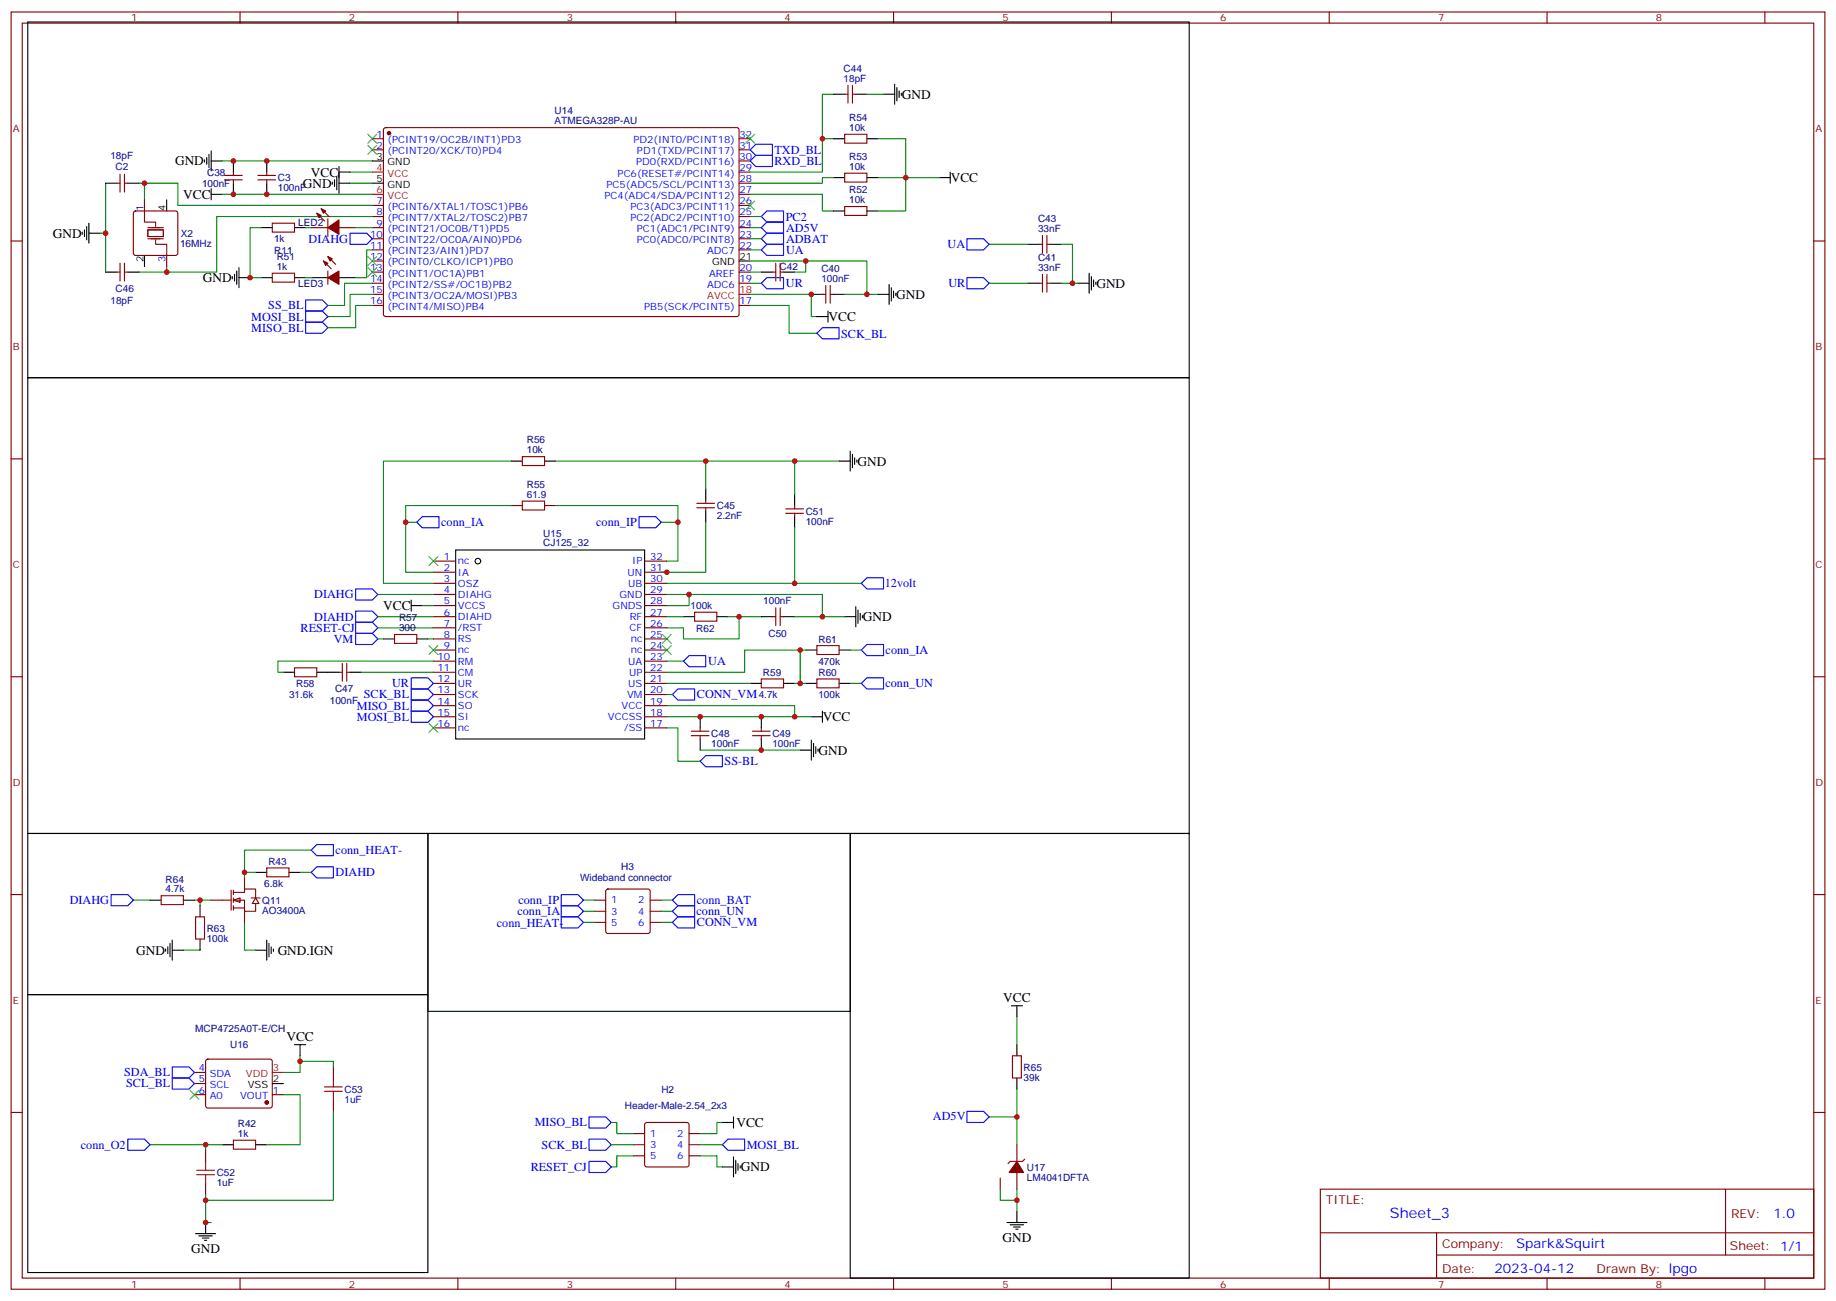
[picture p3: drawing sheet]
<svg xmlns="http://www.w3.org/2000/svg" width="583mm" height="413mm" viewBox="0 0 583 413" stroke-linecap="round" stroke-linejoin="round" font-family="sans-serif">
<g fill="none" stroke="#870000" stroke-width=".35">
<path d="M3.5 3.8h575.8v405.4h-575.8zM7.1 7.3h568.6v398.3h-568.6zM76.2 3.8v3.5M145.3 3.8v3.5M214.5 3.8v3.5M283.6 3.8v3.5M352.8 3.8v3.5M421.9 3.8v3.5M491.1 3.8v3.5M560.2 3.8v3.5M268.1 29.9h1.1M269.2 27.1v5.6"/>
<path d="M270.6 27.1v5.6M270.6 29.9h1M37 58.1h1.1M38.1 55.3v5.7M39.5 58.1h1.1M39.5 55.3v5.7M71.3 57.1h5.6M71.3 55.7h5.6M74.1 54.6v1.1M74.1 57.1v1M81.8 57.1h5.7M81.8 55.7h5.7"/>
<path d="M84.7 54.6v1.1M84.7 57.1v1M118.2 44h3.5M118.2 47.6h3.5M121.9 40.7l.5-.2 111.8 .1 .4 .6-.1 58.8-.6 .5-111.8-.1-.4-.6v-58.6zM234.6 44h3.5M234.6 47.6h3.5M234.6 58.1h3.5M234.6 54.6h3.5M234.6 51.1h3.5M268.1 55h7.1v2.8h-7.1zM268.1 42.6h7.1v2.8h-7.1z"/>
<path d="M3.5 76.5h3.6M42.6 67.2l.4-.2h12.7l.5 .2 .2 .5v12.7l-.2 .5-.5 .2h-12.7l-.5-.3-.2-.4v-12.7zM45.9 63.4v3.6M86.4 70.8h7.1v2.9h-7.1zM98.8 72.2h5.3M100.5 67.7l2.5 2.4M102 66.3l2.4 2.4M104.1 69.4v5.7M107.6 72.2h5.3M118.2 65.2h3.5M118.2 68.7h3.5M118.2 72.2h3.5"/>
<path d="M118.2 75.8h3.5M118.2 79.3h3.5M234.6 65.2h3.5M234.6 68.7h3.5M234.6 72.2h3.5M234.6 75.8h3.5M234.6 79.3h3.5M234.6 61.7h3.5M268.1 65.5h7.1v2.9h-7.1zM329.8 77.5h1.1M330.9 74.7v5.7M332.3 74.7v5.7"/>
<path d="M332.3 77.5h1.1M575.7 76.5h3.6M37 86.4h1.1M38.1 83.5v5.7M39.5 86.4h1.1M39.5 83.5v5.7M52.9 81.1v3.5M86.4 86.7h7.1v2.8h-7.1zM102.7 82.8l2.4 2.5M104.1 86v4.2M104.1 81.4l2.4 2.5M118.2 82.8h3.5"/>
<path d="M118.2 86.4h3.5M118.2 89.9h3.5M118.2 93.4h3.5M118.2 96.9h3.5M234.6 86.4h3.5M234.6 89.9h3.5M234.6 96.9h3.5M245.2 86.4h1M246.2 83.5v5.7M247.6 86.4h1.1M247.6 83.5v5.7M261.1 93.4h1"/>
<path d="M262.1 90.6v5.6M263.5 93.4h1.1M263.5 90.6v5.6M329.8 89.9h1.1M330.9 87.1v5.6M332.3 89.9h1.1M332.3 87.1v5.6M3.5 145.6h3.6M165.8 144.9h7.1v2.8h-7.1zM221.2 159.7h5.6M224 158.7v1M575.7 145.6h3.6"/>
<path d="M137.6 178.1h7M162.3 160.4h3.5M172.9 160.4h3.5M204.6 178.1h7.1M221.2 161.1h5.6M224 161.1v1.1M249.4 162.9h5.7M249.4 161.5h5.7M252.2 160.4v1.1M252.2 162.9v1.1M137.6 181.6h7M137.6 185.1h7"/>
<path d="M137.6 188.7h7M137.6 192.2h7M137.6 195.7h7M137.6 199.2h7M204.6 181.6h7.1M204.6 185.1h7.1M204.6 188.7h7.1M204.6 192.2h7.1M204.6 195.7h7.1M204.6 199.2h7.1M220.5 194.3h7v2.8h-7zM245.2 195.7h1"/>
<path d="M246.2 192.9v5.6M247.6 192.9v5.6M247.6 195.7h1.1M3.5 214.8h3.6M93.5 211.9h7v2.9h-7zM107.6 213.4h1.1M108.7 210.5v5.7M110.1 213.4h1M110.1 210.5v5.7M125.2 201.4h7.1v2.8h-7.1zM137.6 202.8h7M137.6 206.3h7"/>
<path d="M137.6 209.8h7M137.6 213.4h7M137.6 216.9h7M204.6 202.8h7.1M204.6 206.3h7.1M204.6 209.8h7.1M204.6 213.4h7.1M204.6 216.9h7.1M241.7 215.5h7v2.8h-7zM259.3 215.5h7v2.8h-7zM259.3 204.9h7v2.8h-7zM575.7 214.8h3.6"/>
<path d="M137.6 220.4h7M137.6 223.9h7M137.6 227.5h7M137.6 231h7M204.6 220.4h7.1M204.6 223.9h7.1M204.6 227.5h7.1M204.6 231h7.1M219.4 233.5h5.7M219.4 232.1h5.7M222.2 231v1.1M222.2 233.5v1"/>
<path d="M238.8 233.5h5.7M238.8 232.1h5.7M241.7 231v1.1M241.7 233.5v1M3.5 283.9h3.6M51.2 284.3h7v2.8h-7zM62.1 291h2.8v7h-2.8zM575.7 283.9h3.6M3.5 353.1h3.6M575.7 353.1h3.6M419.1 377.4h156.6v28.2h-156.6zM547.7 377.4v20.9"/>
<path d="M419.1 391.2h156.5M456 398.3h119.6M456 391.2v14.2M76.2 405.6v3.6M145.3 405.6v3.6M214.5 405.6v3.6M283.6 405.6v3.6M352.8 405.6v3.6M421.9 405.6v3.6M491.1 405.6v3.6M560.2 405.6v3.6"/>
</g>
<g fill="#870000" stroke="#870000" stroke-width=".35">
<path d="M100.5 67.7l1.5 .7-.8 .7z"/>
<path d="M102 66.3l1.4 .7-.7 .7z"/>
<path d="M104.1 72.2l3.5-2.4v4.6z"/>
<path d="M104.1 88.1l3.5-2.1v4.2z"/>
<path d="M102.7 82.8l1.4 .7-.7 .7z"/>
<path d="M104.1 81.4l1.4 .7-.7 .7z"/>
<circle cx="123.5" cy="42.3" r=".53"/>
</g>
<g fill="none" stroke="#000" stroke-width=".35">
<path d="M8.8 7h368.7v112.9h-368.7zM264.6 29.9h3.5M271.6 29.9h3.6M280.5 29.9h3.5M284 26.7v6.4M284.7 27.8v4.2M285.4 28.9v2.1M286.1 29.6v.7M33.5 58.1h3.5M40.6 58.1h3.5M64.9 50.7v.7M65.6 50v2.1"/>
<path d="M66.3 49v4.2M67 51.1h3.6M67 47.9v6.4M67 59.9v3.5M74.1 51.1v3.5M74.1 58.1v3.6M84.7 51.1v3.5M84.7 58.1v3.6M105.5 57.8v.7M106.2 57.1v2.1M106.9 56v4.3M107.6 58.1h3.5"/>
<path d="M107.6 54.6h3.5M107.6 52.8v8.5M118.2 51.1h3.5M118.2 58.1h3.5M264.6 56.4h3.5M264.6 44h3.5M275.2 56.4h3.5M275.2 44h3.5M298.1 56.4h3.5M301.6 54.6v3.5M26.1 73.7v.7M26.8 73v2.1"/>
<path d="M27.5 71.9v4.2M28.2 74h3.5M28.2 70.8v6.4M52.9 63.4v3.6M67 61.7h3.6M82.9 72.2h3.5M93.5 72.2h3.5M264.6 67h3.5M275.2 67h3.5M326.3 77.5h3.5M333.4 77.5h3.5M33.5 86.4h3.5"/>
<path d="M40.6 86.4h3.5M45.9 81.1v3.5M73.7 87.8v.7M74.4 87.1v2.1M75.1 86v4.2M75.8 88.1h3.6M75.8 84.9v6.4M82.9 88.1h3.5M93.5 88.1h3.5M98.8 88.1h5.3M107.6 88.1h5.3M234.6 82.8h3.5"/>
<path d="M241.7 86.4h3.5M248.7 86.4h3.5M257.5 93.4h3.6M262.8 98.7v3.5M264.6 93.4h3.5M278.7 93.4h3.5M282.2 90.2v6.4M282.9 91.3v4.2M283.6 92.4v2.1M284.3 93.1v.7M326.3 89.9h3.5M333.4 89.9h3.5"/>
<path d="M342.2 89.9h3.5M345.7 86.7v6.4M346.4 87.8v4.2M347.1 88.8v2.1M347.8 89.5v.7M8.8 119.9h368.7v144.6h-368.7zM259.3 100.5h3.5M162.3 146.3h3.5M172.9 146.3h3.5M224 155.2v3.5M252.2 156.9v3.5M266.3 146.3h3.6"/>
<path d="M269.9 143.2v6.3M270.6 144.2v4.2M271.3 145.3v2.1M272 146v.7M144.6 174.6h60v59.9h-60zM224 162.2v3.5M252.2 164v3.5M130.5 192.2h3.6M130.5 190.4v3.6M217 195.7h3.5M227.5 195.7h3.6M241.7 195.7h3.5"/>
<path d="M248.7 195.7h3.5M268.1 195.7h3.5M271.6 192.5v6.4M272.3 193.6v4.2M273 194.7v2.1M273.8 195.4v.7M90 213.4h3.5M100.5 213.4h7.1M111.1 213.4h3.6M121.7 202.8h3.5M132.3 202.8h3.5M238.1 216.9h3.6"/>
<path d="M248.7 216.9h3.5M255.8 216.9h3.5M255.8 206.3h3.5M266.3 216.9h3.6M266.3 206.3h3.6M222.2 227.5v3.5M222.2 234.5v3.6M241.7 227.5v3.5M241.7 234.5v3.6M254 238.1h3.5M257.5 227.5h3.6M257.5 234.9v6.3"/>
<path d="M258.2 235.9v4.3M258.9 237v2.1M259.6 237.7v.7M261.1 225.7v3.5M47.6 285.7h3.6M54 299.4v4.3M54.7 298.4v6.3M58.2 285.7h3.5M63.5 287.4v3.6M63.5 298v3.6M84.7 298.4v6.3M85.4 299.4v4.3"/>
<path d="M52.6 301.2v.7M53.3 300.5v2.1M54.7 301.6h3.5M81.1 301.6h3.6M86.1 300.5v2.1M86.8 301.2v.7"/>
<circle cx="151.7" cy="178.1" r=".88"/>
</g>
<path d="M118.2 54.6h3.5M118.2 61.7h3.5M234.6 93.4h3.5" fill="none" stroke="#f00" stroke-width=".35"/>
<g fill="none" stroke="#3c3" stroke-width=".35">
<path d="M116.8 42.6l2.8 2.8M116.8 46.1l2.8 2.9M119.6 42.6l-2.8 2.8M119.6 46.1l-2.8 2.9M236.7 42.6l2.8 2.8M239.5 42.6l-2.8 2.8M236.7 63.8l2.8 2.8M239.5 63.8l-2.8 2.8M116.8 81.4l2.8 2.8M116.8 84.9l2.8 2.9M119.6 81.4l-2.8 2.8M119.6 84.9l-2.8 2.9"/>
<path d="M136.2 176.7l2.8 2.8M139 176.7l-2.8 2.8M136.2 204.9l2.8 2.8M139 204.9l-2.8 2.8M210.3 201.4l2.8 2.8M210.3 204.9l2.8 2.8M213.1 201.4l-2.8 2.8M213.1 204.9l-2.8 2.8M136.2 229.6l2.8 2.8M139 229.6l-2.8 2.8"/>
</g>
<g fill="none" stroke="#008700" stroke-width=".35">
<path d="M264.6 29.9h-3.5v14.1M275.2 29.9h5.3M33.5 58.1v15.9h-1.8M44.1 58.1h12.3v7.1h61.8M45.9 58.1v5.3M70.6 51.1h47.6M111.1 54.6h7.1M111.1 58.1h7.1M264.6 56.4h-3.5v1.7h-23M264.6 44h-3.5v10.6h-23M278.7 56.4h8.8v10.6h-8.8M278.7 44h8.8v12.4h10.6"/>
<path d="M33.5 74v12.4M70.6 61.7h47.6M82.9 72.2h-3.5v15.9h3.5M97 72.2h1.8M112.9 72.2h5.3M118.2 68.7h-49.4v17.7h-24.7M118.2 79.3h-1.8v8.8h-3.5M238.1 61.7h23v5.3h3.5M238.1 72.2h3.6M238.1 79.3h3.6M238.1 75.8h3.6M238.1 68.7h3.6"/>
<path d="M314 77.5h12.3M336.9 77.5h3.5v12.4M52.9 84.6v1.8M97 88.1h1.8M118.2 89.9h-8.8v7h-5.3M118.2 93.4h-7.1v7.1h-7M118.2 96.9h-5.3v7.1h-8.8M238.1 96.9h12.4v8.9h8.8M238.1 93.4h19.4v7.1h1.8M238.1 82.8h37.1v10.6M238.1 89.9h3.6M238.1 86.4h3.6"/>
<path d="M255.8 82.8v3.6h-3.6M268.1 93.4h10.6M314 89.9h12.3M336.9 89.9h5.3M162.3 146.3h-40.6v38.8h15.9M176.4 146.3h47.6v8.9M224 146.3h42.3M252.2 146.3v10.6M162.3 160.4h-33.5v21.2h8.8M176.4 160.4h38.8v17.7h-3.5M224 165.7v15.9h-14.1M252.2 167.5v17.6"/>
<path d="M119.9 188.7h17.7M119.9 195.7h17.7M119.9 199.2h17.7M134.1 192.2h3.5M211.7 192.2h7v-3.5h42.4v7M211.7 188.7h7M211.7 195.7h5.3M211.7 185.1h61.7M231.1 195.7h10.6M234.6 195.7v7.1h-17.6v-3.6h-5.3M252.2 195.7h15.9M114.7 213.4h22.9"/>
<path d="M119.9 202.8h1.8M135.8 202.8h1.8M137.6 209.8h-49.4v3.6h1.8M211.7 216.9h26.4M211.7 209.8h5.3M252.2 216.9h3.6M254 206.3v10.6M255.8 206.3h-19.4v7.1h-24.7M269.9 216.9h3.5M269.9 206.3h3.5M211.7 231h3.5v10.6h7M211.7 223.9h40.5v3.6"/>
<path d="M211.7 227.5h45.8M211.7 220.4h1.7M222.2 238.1h31.8M42.3 285.7h5.3M61.7 285.7h5.3M63.5 285.7v1.7M77.6 292.7v8.9h3.5M58.2 301.6h5.3"/>
</g>
<g fill="none" stroke="#00f" stroke-width=".35">
<path d="M238.1 51.1l1.8-1.8h5.3v3.5h-5.3zM238.1 47.6l1.8-1.8h5.3v3.5h-5.3zM111.1 74h5.3l1.8 1.8-1.8 1.7h-5.3zM241.7 79.3l1.7-1.8h5.3v3.6h-5.3zM241.7 75.8l1.7-1.8h5.3v3.5h-5.3zM241.7 72.2l1.7-1.7h5.3v3.5h-5.3zM241.7 68.7l1.7-1.7h5.3v3.5h-5.3zM306.9 75.8h5.3l1.8 1.7-1.8 1.8h-5.3zM97 95.2h5.3l1.8 1.7-1.8 1.8h-5.3zM97 98.7h5.3l1.8 1.8-1.8 1.7h-5.3zM241.7 89.9l1.7-1.8h5.3v3.6h-5.3zM306.9 88.1h5.3l1.8 1.8-1.8 1.8h-5.3z"/>
<path d="M97 102.2h5.3l1.8 1.8-1.8 1.8h-5.3zM259.3 105.8l1.8-1.8h5.2v3.5h-5.2zM112.9 186.9h5.3l1.7 1.8-1.7 1.7h-5.3zM112.9 194h5.3l1.7 1.7-1.7 1.8h-5.3zM112.9 197.5h5.3l1.7 1.7-1.7 1.8h-5.3zM275.2 183.4h5.3v3.5h-5.3l-1.8-1.8zM112.9 201h5.3l1.7 1.8-1.7 1.7h-5.3zM130.5 215.1h5.3l1.8 1.8-1.8 1.8h-5.3zM130.5 218.7h5.3l1.8 1.7-1.8 1.8h-5.3zM217 209.8l1.7-1.7h5.3v3.5h-5.3zM275.2 215.1h5.3v3.6h-5.3l-1.8-1.8zM275.2 204.5h5.3v3.6h-5.3l-1.8-1.8z"/>
<path d="M130.5 222.2h5.3l1.8 1.7-1.8 1.8h-5.3zM130.5 225.7h5.3l1.8 1.8-1.8 1.7h-5.3zM213.4 220.4l1.8-1.7h5.3v3.5h-5.3zM222.2 241.6l1.8-1.8h5.3v3.5h-5.3z"/>
</g>
<path d="M165.8 159h7.1v2.9h-7.1z" fill="none" stroke="#a10000" stroke-width=".35"/>
<path d="M45.9 67v3.5h3.5v1.4M46.9 73h5v2.1h-5zM46.9 72.2h5M46.9 75.8h5M49.4 76.1v1.4h3.5v3.6" fill="none" stroke="#870012" stroke-width=".35"/>
<g fill="#fff" stroke="#870000" stroke-width=".35">
<path d="M74.1 285.7l2.1-.7v1.4z"/>
<path d="M81.1 285l1.1 1.7h-2.1z"/>
</g>
<g fill="none" stroke="#870000" stroke-width=".35">
<path d="M77.6 278.6v3.6M84.7 275.4h7v2.9h-7zM67 285.7h6.4M73.4 282.5v6.4M74.1 283.2h3.5v-1h3.5v2.8M74.1 285.7h3.5v3.5h3.5v-2.5M74.1 288.1h3.5M74.1 282.5v1.4M74.1 285v1.4M74.1 287.4v1.5M77.6 289.2v3.5M79.7 285h2.8"/>
<path d="M188.7 285.7h3.6M188.7 289.2h3.6M188.7 292.7h3.6M192.5 282.4l.5-.2h12.7l.5 .2 .2 .5v12.7l-.3 .5-.4 .2h-12.7l-.5-.3-.2-.4v-12.7zM206.4 285.7h3.5M206.4 289.2h3.5M206.4 292.7h3.5M65.5 336.3l.5-.2h19.7l.5 .2 .2 .5v14.4l-.7 .4h-20l-.4-.7v-14.1zM105.8 338.6v3.5M321.4 335.1h2.8v7h-2.8zM61.7 347.4h3.6M61.7 340.4h3.6"/>
<path d="M61.7 343.9h3.6M86.4 347.4h3.6M105.8 349.2v3.5M201.1 359.8h3.5M204.8 356.4l.5-.2h12.7l.5 .2 .2 .5v12.7l-.2 .5-.5 .2h-12.7l-.5-.2-.2-.5v-12.7zM218.7 359.8h3.5M65.3 365.1v3.5M65.3 375.6v3.6M74.1 361.9h7v2.8h-7zM201.1 363.3h3.5M201.1 366.8h3.5M218.7 363.3h3.5"/>
<path d="M218.7 366.8h3.5M317.5 373.9v3.5M322.8 363.3v5.3M322.8 372.1v5.3M325.3 367.9l-.7 .7h-3.9l-.7 .7"/>
</g>
<g fill="none" stroke="#00f" stroke-width=".35">
<path d="M132.3 165.7l1.8-1.7h5.2v3.5h-5.2zM202.8 164h5.3l1.8 1.7-1.8 1.8h-5.3zM100.5 275.1h5.3v3.5h-5.3l-1.7-1.7zM100.5 268h5.3v3.6h-5.3l-1.7-1.8zM35.3 283.9h5.3l1.7 1.8-1.7 1.7h-5.3zM178.2 283.9h5.2l1.8 1.8-1.8 1.7h-5.2zM178.2 287.4h5.2l1.8 1.8-1.8 1.8h-5.2zM178.2 291h5.2l1.8 1.7-1.8 1.8h-5.2zM213.4 292.7l1.8-1.7h5.3v3.5h-5.3zM213.4 289.2l1.8-1.8h5.3v3.6h-5.3zM213.4 285.7l1.8-1.8h5.3v3.5h-5.3zM54.7 338.6h5.3l1.7 1.8-1.7 1.7h-5.3z"/>
<path d="M54.7 342.1h5.3l1.7 1.8-1.7 1.8h-5.3zM187 354.5h5.3l1.7 1.7-1.7 1.8h-5.3zM306.9 352.7h5.3l1.8 1.8-1.8 1.7h-5.3zM40.6 361.5h5.3l1.7 1.8-1.7 1.8h-5.3zM187 361.5h5.3l1.7 1.8-1.7 1.8h-5.3zM187 368.6h5.3l1.7 1.7-1.7 1.8h-5.3zM229.3 363.3l1.8-1.8h5.3v3.6h-5.3z"/>
</g>
<g fill="none" stroke="#000" stroke-width=".35">
<path d="M8.8 264.5h127v51.2h-127zM81.1 276.9h3.6M91.7 276.9h3.5M135.8 264.5h134.1v56.5h-134.1zM269.9 264.5h107.6v141.1h-107.6zM8.8 315.7h127v88.2h-127zM321 319.2h3.6M322.8 319.2v3.5M93.5 331.5h3.5M95.2 331.5v3.6M322.8 331.5v3.6M86.4 343.9h3.6"/>
<path d="M229.3 356.2h3.5M232.8 354.5v3.5M322.8 342.1v3.6M70.6 363.3h3.5M81.1 363.3h3.6M229.3 370.3h3.5M232.8 367.2v6.3M233.5 368.2v4.3M234.2 369.3v2.1M234.9 370v.7M62.1 391.5h6.3M63.1 392.2h4.3"/>
<path d="M64.2 392.9h2.1M64.9 393.6h.7M65.3 388v3.5M319.6 388h6.4M320.7 388.7h4.2M321.7 389.4h2.1M322.4 390.1h.7M322.8 384.5v3.5"/>
</g>
<g fill="#870000" stroke="#870000" stroke-width=".35">
<path d="M322.8 368.6l2.1 3.5h-4.6z"/>
<circle cx="84.7" cy="349.9" r=".53"/>
</g>
<path d="M86.4 340.4h3.6" fill="none" stroke="#f00" stroke-width=".35"/>
<g fill="none" stroke="#008700" stroke-width=".35">
<path d="M128.8 165.7h3.5M209.9 165.7h5.3M81.1 276.9h-3.5v1.7M95.2 276.9h3.6M98.8 269.8h-21.2v7.1M185.2 285.7h3.5M185.2 289.2h3.5M185.2 292.7h3.5M209.9 285.7h3.5M209.9 289.2h3.5M209.9 292.7h3.5M95.2 335.1v5.3h-5.2"/>
<path d="M95.2 336.8h10.6v1.8M322.8 322.7v8.8M90 347.4h5.2v15.9h-10.5M105.8 352.7v28.2h-40.5M194 356.2h1.8v3.6h5.3M229.3 356.2h-1.8v3.6h-5.3M314 354.5h8.8M322.8 345.7v17.6M47.6 363.3h23M65.3 379.2v8.8h1.7M65.3 363.3v1.8M194 363.3h7.1"/>
<path d="M201.1 366.8h-5.3v3.5h-1.8M222.2 366.8h5.3v3.5h1.8M222.2 363.3h7.1M317.5 377.4v3.5h5.3M322.8 377.4v7.1"/>
</g>
<path d="M60.3 346l2.8 2.8M63.1 346l-2.8 2.8" fill="none" stroke="#3c3" stroke-width=".35"/>
<path d="M103 346.4h5.7M103 344.9h5.7M105.8 342.1v2.8M105.8 346.4v2.8M62.4 372.8h5.7M62.4 371.4h5.7M65.3 368.6v2.8M65.3 372.8v2.8" fill="none" stroke="#a10000" stroke-width=".35"/>
<g fill="#c00">
<circle cx="84.7" cy="61.7" r=".88"/>
<circle cx="84.7" cy="51.1" r=".88"/>
<circle cx="74.1" cy="61.7" r=".88"/>
<circle cx="74.1" cy="51.1" r=".88"/>
<circle cx="33.5" cy="74" r=".88"/>
<circle cx="45.9" cy="58.1" r=".88"/>
<circle cx="52.9" cy="86.4" r=".88"/>
<circle cx="79.4" cy="88.1" r=".88"/>
<circle cx="257.5" cy="93.4" r=".88"/>
<circle cx="275.2" cy="93.4" r=".88"/>
<circle cx="255.8" cy="82.8" r=".88"/>
<circle cx="340.4" cy="89.9" r=".88"/>
<circle cx="261.1" cy="44" r=".88"/>
<circle cx="287.5" cy="56.4" r=".88"/>
<circle cx="211.7" cy="181.6" r=".88"/>
<circle cx="224" cy="146.3" r=".88"/>
<circle cx="222.3" cy="227.5" r=".88"/>
<circle cx="241.7" cy="227.5" r=".88"/>
<circle cx="241.7" cy="238.1" r=".88"/>
<circle cx="254" cy="216.9" r=".88"/>
<circle cx="254" cy="206.3" r=".88"/>
<circle cx="252.2" cy="227.5" r=".88"/>
<circle cx="261.1" cy="195.7" r=".88"/>
<circle cx="218.7" cy="188.7" r=".88"/>
<circle cx="234.6" cy="195.7" r=".88"/>
<circle cx="252.2" cy="146.3" r=".88"/>
<circle cx="252.2" cy="185.1" r=".88"/>
<circle cx="63.5" cy="285.7" r=".88"/>
<circle cx="65.3" cy="363.3" r=".88"/>
<circle cx="95.3" cy="336.8" r=".88"/>
<circle cx="65.3" cy="380.9" r=".88"/>
<circle cx="65.3" cy="388" r=".88"/>
<circle cx="77.6" cy="276.9" r=".88"/>
<circle cx="128.8" cy="165.7" r=".88"/>
<circle cx="215.2" cy="165.7" r=".88"/>
<circle cx="322.8" cy="380.9" r=".88"/>
<circle cx="322.8" cy="354.5" r=".88"/>
</g>
<text font-size="4.6" fill="#00f" x="441.2" y="386.4">Sheet_3</text>
<g font-size="4.2">
<text x="286.3" y="31.4">GND</text>
<text x="55.6" y="52.5">GND</text>
<text x="96.1" y="59.6">GND</text>
<text x="98.7" y="56">VCC</text>
<text x="301.8" y="57.8">VCC</text>
<text x="58.1" y="63.1">VCC</text>
<text x="16.8" y="75.4">GND</text>
<text x="64.4" y="89.6">GND</text>
<text x="284.5" y="94.9">GND</text>
<text x="348" y="91.3">GND</text>
<text x="263" y="101.9">VCC</text>
<text x="272.2" y="147.8">GND</text>
<text x="121.6" y="193.6">VCC</text>
<text x="273.9" y="197.2">GND</text>
<text x="261.2" y="228.9">VCC</text>
<text x="259.8" y="239.5">GND</text>
<text x="43.2" y="303">GND</text>
<text x="88.1" y="303">GND.IGN</text>
<text x="318.5" y="318">VCC</text>
<text x="90.9" y="330.4">VCC</text>
<text x="233.8" y="357.7">VCC</text>
<text x="235.1" y="371.8">GND</text>
<text x="318.2" y="394.1">GND</text>
<text x="60.7" y="397.6">GND</text>
</g>
<g font-size="4.2" fill="#00f">
<text x="562.9" y="386.7">1.0</text>
<text x="481.3" y="396.2">Spark&amp;Squirt</text>
<text x="474.4" y="404">2023-04-12</text>
</g>
<g font-size="3.9" fill="#00f">
<text x="245.8" y="52.4">RXD_BL</text>
<text x="245.8" y="48.9">TXD_BL</text>
<text x="249.4" y="70.1">PC2</text>
<text x="98" y="77">DIAHG</text>
<text x="249.5" y="77.1">ADBAT</text>
<text x="249.5" y="73.6">AD5V</text>
<text x="249.5" y="80.7">UA</text>
<text x="300.8" y="78.8">UA</text>
<text x="249.4" y="91.2">UR</text>
<text x="301.1" y="91">UR</text>
<text x="79.8" y="101.7">MOSI_BL</text>
<text x="85.2" y="98.2">SS_BL</text>
<text x="79.8" y="105.3">MISO_BL</text>
<text x="267" y="107.1">SCK_BL</text>
<text x="140" y="167.1">conn_IA</text>
<text x="189.3" y="167">conn_IP</text>
<text x="99.7" y="189.9">DIAHG</text>
<text x="280.9" y="186.5">12volt</text>
<text x="99.7" y="197">DIAHD</text>
<text x="95.4" y="200.5">RESET-CJ</text>
<text x="105.9" y="204">VM</text>
<text x="281.1" y="207.6">conn_IA</text>
<text x="224.8" y="211.2">UA</text>
<text x="115.5" y="221.7">SCK_BL</text>
<text x="124.5" y="218.1">UR</text>
<text x="221.2" y="221.6">CONN_VM</text>
<text x="281.1" y="218.1">conn_UN</text>
<text x="113.3" y="225.2">MISO_BL</text>
<text x="113.3" y="228.7">MOSI_BL</text>
<text x="230" y="242.8">SS-BL</text>
<text x="106.5" y="271">conn_HEAT-</text>
<text x="106.5" y="278.1">DIAHD</text>
<text x="22.1" y="286.9">DIAHG</text>
<text x="164.6" y="286.9">conn_IP</text>
<text x="221.2" y="286.9">conn_BAT</text>
<text x="164.2" y="290.4">conn_IA</text>
<text x="221.1" y="290.4">conn_UN</text>
<text x="221.2" y="294">CONN_VM</text>
<text x="157.7" y="294">conn_HEAT-</text>
<text x="39.4" y="341.6">SDA_BL</text>
<text x="40" y="345.1">SCL_BL</text>
<text x="169.7" y="357.4">MISO_BL</text>
<text x="296.1" y="355.6">AD5V</text>
<text x="25.7" y="364.6">conn_O2</text>
<text x="171.9" y="364.5">SCK_BL</text>
<text x="237" y="364.5">MOSI_BL</text>
<text x="168.5" y="371.6">RESET_CJ</text>
</g>
<g font-size="3.9" fill="#800">
<text x="420.9" y="382">TITLE:</text>
<text x="549.5" y="386.7">REV:</text>
<text x="457.8" y="396.2">Company:</text>
<text x="549.1" y="396.8">Sheet: 1/1</text>
<text x="457.8" y="403.9">Date:</text>
<text x="506.8" y="403.9">Drawn By: lpgo</text>
</g>
<g font-size="3.2" fill="#800">
<text x="41.6" y="6.8">1</text>
<text x="110.8" y="6.8">2</text>
<text x="179.9" y="6.8">3</text>
<text x="249.1" y="6.8">4</text>
<text x="318.2" y="6.8">5</text>
<text x="387.3" y="6.8">6</text>
<text x="456.5" y="6.8">7</text>
<text x="525.6" y="6.8">8</text>
<text x="4.1" y="41.9">A</text>
<text x="576.3" y="41.9">A</text>
<text x="4.1" y="111.1">B</text>
<text x="576.3" y="111.1">B</text>
<text x="4.1" y="180.2">C</text>
<text x="576.3" y="180.2">C</text>
<text x="4.1" y="249.3">D</text>
<text x="576.3" y="249.3">D</text>
<text x="4.1" y="318.5">E</text>
<text x="576.3" y="318.5">E</text>
<text x="41.6" y="408.6">1</text>
<text x="110.8" y="408.6">2</text>
<text x="179.9" y="408.6">3</text>
<text x="249.1" y="408.6">4</text>
<text x="318.2" y="408.6">5</text>
<text x="387.3" y="408.6">6</text>
<text x="456.5" y="408.6">7</text>
<text x="525.6" y="408.6">8</text>
</g>
<g font-size="3.2" fill="#000080">
<text x="267.8" y="22.9">C44</text>
<text x="267.8" y="26">18pF</text>
<text x="176.1" y="39.4">ATMEGA328P-AU</text>
<text x="176.1" y="36.3">U14</text>
<text x="269.5" y="41.6">10k</text>
<text x="269.5" y="38.4">R54</text>
<text x="35.1" y="50.5">18pF</text>
<text x="269.5" y="53.9">10k</text>
<text x="269.5" y="50.8">R53</text>
<text x="36.7" y="54">C2</text>
<text x="64.1" y="59.3">100nF</text>
<text x="65.8" y="55.8">C38</text>
<text x="88.2" y="57.6">C3</text>
<text x="88.2" y="60.7">100nF</text>
<text x="269.5" y="64.5">10k</text>
<text x="269.5" y="61.4">R52</text>
<text x="94.7" y="71.7">LED2</text>
<text x="329.5" y="70.5">C43</text>
<text x="57.4" y="75.1">X2</text>
<text x="87" y="77">1k</text>
<text x="329.5" y="73.7">33nF</text>
<text x="57.1" y="78.4">16MHz</text>
<text x="87.1" y="80.5">R11</text>
<text x="87.9" y="82.5">R51</text>
<text x="329.5" y="82.9">C41</text>
<text x="87.9" y="85.7">1k</text>
<text x="247.5" y="85.8">C42</text>
<text x="260.7" y="86.4">C40</text>
<text x="260.7" y="89.5">100nF</text>
<text x="329.5" y="86">33nF</text>
<text x="36.7" y="92.8">C46</text>
<text x="94.7" y="91.1">LED3</text>
<text x="35.1" y="96.3">18pF</text>
<text x="167.2" y="143.9">10k</text>
<text x="167.2" y="140.7">R56</text>
<text x="167.2" y="154.8">R55</text>
<text x="167.2" y="158">61.9</text>
<text x="227.5" y="161.6">C45</text>
<text x="227.5" y="164.8">2.2nF</text>
<text x="255.8" y="166.5">100nF</text>
<text x="255.8" y="163.4">C51</text>
<text x="172.5" y="173.4">CJ125_32</text>
<text x="172.5" y="170.3">U15</text>
<text x="242.3" y="191.6">100nF</text>
<text x="126.7" y="197.2">R57</text>
<text x="219.2" y="193.4">100k</text>
<text x="126.7" y="200.3">300</text>
<text x="221" y="200.4">R62</text>
<text x="243.9" y="202.2">C50</text>
<text x="259.8" y="204">R61</text>
<text x="242.2" y="214.5">R59</text>
<text x="259.8" y="211">470k</text>
<text x="259.8" y="214.5">R60</text>
<text x="91.8" y="221.5">31.6k</text>
<text x="94" y="218">R58</text>
<text x="106.3" y="219.8">C47</text>
<text x="240.8" y="221.6">4.7k</text>
<text x="259.8" y="221.6">100k</text>
<text x="104.7" y="223.3">100nF</text>
<text x="225.8" y="233.9">C48</text>
<text x="245.2" y="233.9">C49</text>
<text x="225.8" y="237.1">100nF</text>
<text x="245.2" y="237.1">100nF</text>
<text x="85.2" y="274.5">R43</text>
<text x="52.6" y="280.1">R64</text>
<text x="83.9" y="281.5">6.8k</text>
<text x="184.2" y="279.7">Wideband connector</text>
<text x="197.2" y="276.2">H3</text>
<text x="52.6" y="283.2">4.7k</text>
<text x="83.3" y="286.9">Q11</text>
<text x="83.3" y="290">AO3400A</text>
<text x="65.6" y="298.8">100k</text>
<text x="65.6" y="295.7">R63</text>
<text x="62" y="327.4">MCP4725A0T-E/CH</text>
<text x="73" y="332.7">U16</text>
<text x="324.9" y="339.7">R65</text>
<text x="109.4" y="346.8">C53</text>
<text x="209.9" y="346.8">H2</text>
<text x="324.9" y="342.9">39k</text>
<text x="109.4" y="350">1uF</text>
<text x="198.4" y="352">Header-Male-2.54_2x3</text>
<text x="75.5" y="357.6">R42</text>
<text x="75.5" y="360.8">1k</text>
<text x="326" y="371.5">U17</text>
<text x="68.8" y="376.5">1uF</text>
<text x="68.8" y="373.2">C52</text>
<text x="326" y="374.7">LM4041DFTA</text>
</g>
<g font-size="3.2" fill="#00f">
<text x="119.5" y="43.7">1</text>
<text x="119.5" y="47.2">2</text>
<text x="123" y="45.4">(PCINT19/OC2B/INT1)PD3</text>
<text x="201.1" y="45.4">PD2(INT0/PCINT18)</text>
<text x="234.8" y="47.2">31</text>
<text x="234.8" y="43.7">32</text>
<text x="123" y="49">(PCINT20/XCK/T0)PD4</text>
<text x="201.9" y="52.5">PD0(RXD/PCINT16)</text>
<text x="202.2" y="49">PD1(TXD/PCINT17)</text>
<text x="234.8" y="50.7">30</text>
<text x="192.6" y="59.5">PC5(ADC5/SCL/PCINT13)</text>
<text x="196.1" y="56">PC6(RESET#/PCINT14)</text>
<text x="234.8" y="57.8">28</text>
<text x="234.8" y="54.3">29</text>
<text x="119.5" y="64.8">7</text>
<text x="191.9" y="63.1">PC4(ADC4/SDA/PCINT12)</text>
<text x="234.8" y="64.8">26</text>
<text x="234.8" y="61.3">27</text>
<text x="45.5" y="67" transform="rotate(-90 45.5 67)">1</text>
<text x="119.5" y="68.4">8</text>
<text x="119.5" y="71.9">9</text>
<text x="123" y="66.6">(PCINT6/XTAL1/TOSC1)PB6</text>
<text x="123" y="70.1">(PCINT7/XTAL2/TOSC2)PB7</text>
<text x="200.1" y="70.1">PC2(ADC2/PCINT10)</text>
<text x="200.1" y="66.6">PC3(ADC3/PCINT11)</text>
<text x="234.8" y="71.9">24</text>
<text x="234.8" y="68.4">25</text>
<text x="117.5" y="75.4">10</text>
<text x="123" y="73.7">(PCINT21/OC0B/T1)PD5</text>
<text x="123" y="77.2">(PCINT22/OC0A/AIN0)PD6</text>
<text x="202.2" y="77.2">PC0(ADC0/PCINT8)</text>
<text x="202.2" y="73.7">PC1(ADC1/PCINT9)</text>
<text x="234.8" y="75.4">23</text>
<text x="52.6" y="83.1" transform="rotate(-90 52.6 83.1)">3</text>
<text x="117.5" y="79">11</text>
<text x="117.5" y="82.5">12</text>
<text x="123" y="80.7">(PCINT23/AIN1)PD7</text>
<text x="224.4" y="80.7">ADC7</text>
<text x="234.8" y="79">22</text>
<text x="117.5" y="86">13</text>
<text x="117.5" y="89.5">14</text>
<text x="123" y="84.2">(PCINT0/CLKO/ICP1)PB0</text>
<text x="123" y="87.8">(PCINT1/OC1A)PB1</text>
<text x="225.1" y="87.8">AREF</text>
<text x="234.8" y="89.5">19</text>
<text x="234.8" y="86">20</text>
<text x="117.5" y="93.1">15</text>
<text x="123" y="91.3">(PCINT2/SS#/OC1B)PB2</text>
<text x="123" y="94.8">(PCINT3/OC2A/MOSI)PB3</text>
<text x="224.4" y="91.3">ADC6</text>
<text x="117.5" y="96.6">16</text>
<text x="123" y="98.4">(PCINT4/MISO)PB4</text>
<text x="204.5" y="98.4">PB5(SCK/PCINT5)</text>
<text x="234.8" y="96.6">17</text>
<text x="140.9" y="177.7">1</text>
<text x="145.3" y="179.1">nc</text>
<text x="200.7" y="179.1">IP</text>
<text x="206.4" y="177.7">32</text>
<text x="140.9" y="181.3">2</text>
<text x="140.9" y="184.8">3</text>
<text x="145.3" y="182.7">IA</text>
<text x="199.2" y="182.7">UN</text>
<text x="206.4" y="184.8">30</text>
<text x="206.4" y="181.3">31</text>
<text x="140.9" y="188.3">4</text>
<text x="140.9" y="191.8">5</text>
<text x="145.3" y="186.2">OSZ</text>
<text x="145.3" y="189.7">DIAHG</text>
<text x="196.6" y="189.7">GND</text>
<text x="199.4" y="186.2">UB</text>
<text x="206.4" y="191.8">28</text>
<text x="206.4" y="188.3">29</text>
<text x="140.9" y="195.4">6</text>
<text x="145.3" y="193.3">VCCS</text>
<text x="145.3" y="196.8">DIAHD</text>
<text x="194.5" y="193.3">GNDS</text>
<text x="199.9" y="196.8">RF</text>
<text x="206.4" y="195.4">27</text>
<text x="140.9" y="198.9">7</text>
<text x="140.9" y="202.4">8</text>
<text x="145.3" y="200.3">/RST</text>
<text x="145.3" y="203.8">RS</text>
<text x="199.9" y="200.3">CF</text>
<text x="200.2" y="203.8">nc</text>
<text x="206.4" y="202.4">25</text>
<text x="206.4" y="198.9">26</text>
<text x="138.8" y="209.5">10</text>
<text x="140.9" y="206">9</text>
<text x="145.3" y="207.4">nc</text>
<text x="200.2" y="207.4">nc</text>
<text x="206.4" y="209.5">23</text>
<text x="206.4" y="206">24</text>
<text x="138.8" y="213">11</text>
<text x="145.3" y="210.9">RM</text>
<text x="145.3" y="214.4">CM</text>
<text x="199.4" y="210.9">UA</text>
<text x="199.7" y="214.4">UP</text>
<text x="206.4" y="213">22</text>
<text x="138.8" y="216.5">12</text>
<text x="138.8" y="220.1">13</text>
<text x="145.3" y="217.9">UR</text>
<text x="145.3" y="221.5">SCK</text>
<text x="199.1" y="221.5">VM</text>
<text x="199.4" y="217.9">US</text>
<text x="206.4" y="220.1">20</text>
<text x="206.4" y="216.5">21</text>
<text x="138.8" y="223.6">14</text>
<text x="138.8" y="227.1">15</text>
<text x="145.3" y="225">SO</text>
<text x="197.3" y="225">VCC</text>
<text x="206.4" y="227.1">18</text>
<text x="206.4" y="223.6">19</text>
<text x="138.8" y="230.6">16</text>
<text x="145.3" y="228.5">SI</text>
<text x="145.3" y="232.1">nc</text>
<text x="193" y="228.5">VCCSS</text>
<text x="198.1" y="232.1">/SS</text>
<text x="206.4" y="230.6">17</text>
<text x="194" y="286.7">1</text>
<text x="202.6" y="286.7">2</text>
<text x="194" y="290.3">3</text>
<text x="194" y="293.8">5</text>
<text x="202.6" y="290.3">4</text>
<text x="202.6" y="293.8">6</text>
<text x="63.1" y="340">4</text>
<text x="66.6" y="341.8">SDA</text>
<text x="63.1" y="343.5">5</text>
<text x="63.1" y="347.1">6</text>
<text x="66.6" y="345.3">SCL</text>
<text x="86.6" y="347.1">1</text>
<text x="66.6" y="348.8">A0</text>
<text x="76.2" y="348.8">VOUT</text>
<text x="206.4" y="360.8">1</text>
<text x="206.4" y="364.3">3</text>
<text x="214.9" y="360.8">2</text>
<text x="214.9" y="364.3">4</text>
<text x="206.4" y="367.9">5</text>
<text x="214.9" y="367.9">6</text>
</g>
<g font-size="3.2">
<text x="119.5" y="50.7">3</text>
<text x="123" y="52.5">GND</text>
<text x="119.5" y="57.8">5</text>
<text x="123" y="59.5">GND</text>
<text x="52.6" y="67" transform="rotate(-90 52.6 67)">4</text>
<text x="45.5" y="83.1" transform="rotate(-90 45.5 83.1)">2</text>
<text x="234.8" y="82.5">21</text>
<text x="226" y="84.2">GND</text>
<text x="78.6" y="345.3">VSS</text>
<text x="86.6" y="343.5">2</text>
</g>
<g font-size="3.2" fill="#f00">
<text x="119.5" y="54.3">4</text>
<text x="123" y="56">VCC</text>
<text x="119.5" y="61.3">6</text>
<text x="123" y="63.1">VCC</text>
<text x="224.5" y="94.8">AVCC</text>
<text x="234.8" y="93.1">18</text>
<text x="78.1" y="341.8">VDD</text>
<text x="86.6" y="340">3</text>
</g>
</svg>
